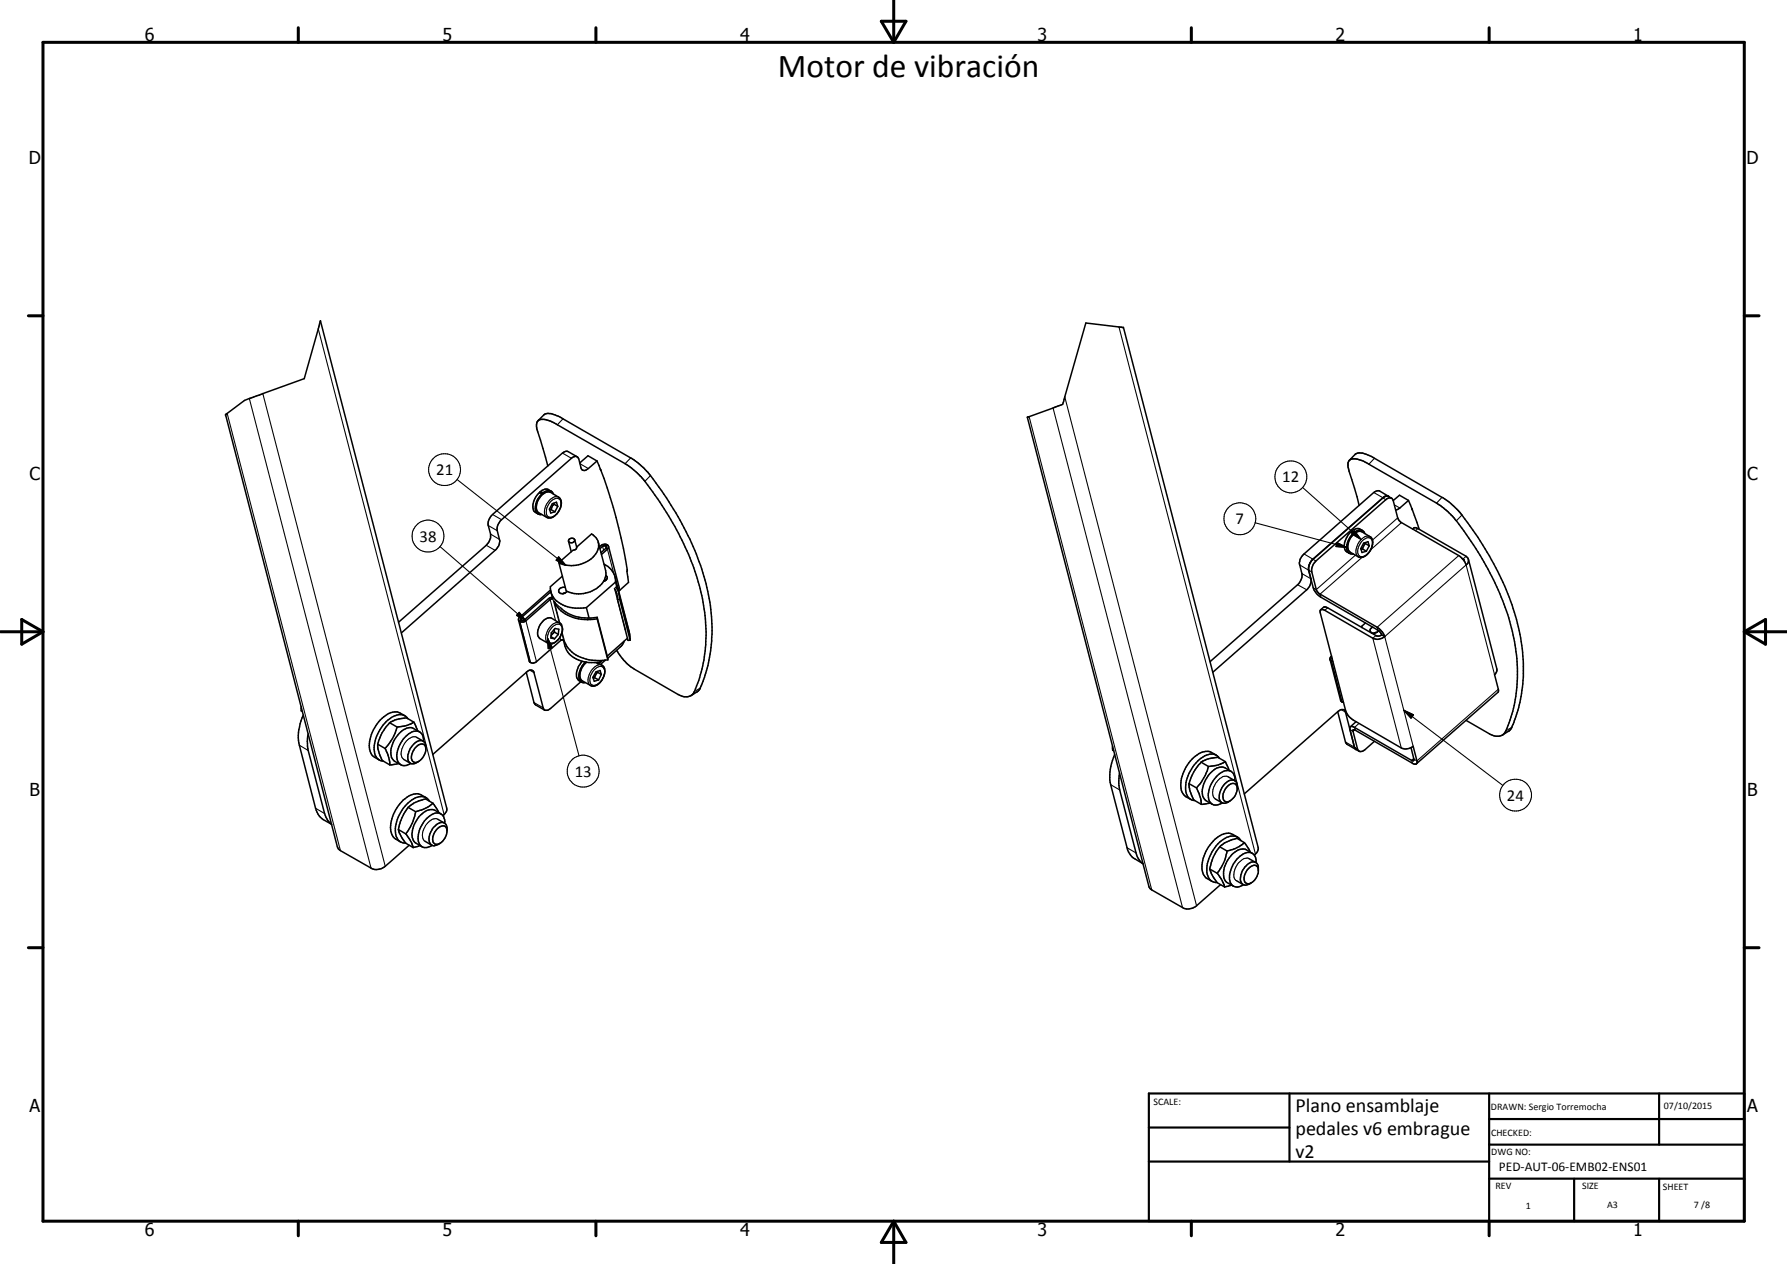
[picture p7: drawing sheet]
<svg xmlns="http://www.w3.org/2000/svg" width="420mm" height="297mm" viewBox="0 0 420 297" stroke-linecap="round" stroke-linejoin="round" font-family="sans-serif">
<g fill="none" stroke="#000" stroke-width=".35">
<path d="M126.5 98.9l1.5-1.5a3.7 3.7 0 0 1 3.2 .4l17.3 9.9 1.5 1.1 2.1 2a72.1 72.1 0 0 1 13.7 25.5 37.7 37.7 0 0 1-.8 24.7l-.7 1.3-1.8 1.2M126.5 98.8a2.47 2.47 0 0 0-.1 2.7l2.4 8M126.5 98.8a3.8 3.8 0 0 1 3.6 .5l16.9 9.7a17.6 17.6 0 0 1 5.3 5 68.1 68.1 0 0 1 12.9 26.7 39.5 39.5 0 0 1 .6 12.3l-.8 4.2-1.2 4a2.86 2.86 0 0 1-2 2.5h-1.1l-1.3-.5-10.2-5.9a13.3 13.3 0 0 1-4.2-4.5M126.9 115.7h.9M126.9 115.7l.1 .2M127.4 116.4l.8-.6 .8-.2 2.3 1.2a2.61 2.61 0 0 1-.2 3.7l-.1 .2a2.08 2.08 0 0 1-2.4 .9l-2-1.1a2.76 2.76 0 0 1 .5-3.8zM127.6 115.9h-.9a4 4 0 0 0-1.2 4.2l1 .7M127.6 115.9l.1 .2M127.6 115.9a4 4 0 0 0-1.4 4.6l.6 .4h.6M127.8 115.7l.1 .3M127.8 115.7a1.39 1.39 0 0 1 2.3 .4M129.6 115.4a1.77 1.77 0 0 0-2.7 .3"/>
<path d="M129.6 119.8l.9 .5M129.6 119.8h-.4M130.1 118.3l.1 .2M130.2 118.5l-.6 1.3M130.2 118.5l.9 .5M131.1 119l-.3-1-.9 .4-.7 1.2 .3 1 1-.3M131.1 119l-.6 1.3M135.7 107.4l.4 .5 .6 2.3 .4 .3h.5l.7-.4 2.1-1.8M135.7 107.4l-.4-.2-.5 .2-.4 .3-16.5 14.4a2.95 2.95 0 0 0-1 2.6l.5 2a2.56 2.56 0 0 1-1 2.6l-22 19.4M135.7 107.4l-2.3-1.4-1.2 .5-16.4 14.4a2.81 2.81 0 0 0-1 2.6l.5 2v.9l-.3 .9-.7 .8-20.6 18.1M140.4 108.3l-2.2-1.2-1.9 1.7M140.4 108.3l.9 2.2"/>
<path d="M141.1 110.2a112.5 112.5 0 0 1 6.4 23.7M317.3 108.2l1.3-1.4a3.4 3.4 0 0 1 3.4 .3l17 9.8a14.3 14.3 0 0 1 4.1 3.3l.1 .2a83.7 83.7 0 0 1 10.6 17.3 51.5 51.5 0 0 1 4.4 18.1v3.3a31.9 31.9 0 0 1-3 12.2l-.5 .5-1.5 1M319.6 118.8l-2.4-8.1-.3-1.9a1.16 1.16 0 0 1 1.1-1 6.9 6.9 0 0 1 3.8 1.3l16 9.1a17.2 17.2 0 0 1 4.6 4.2 80 80 0 0 1 9.1 14.6 47.1 47.1 0 0 1 4.9 26.7 34.4 34.4 0 0 1-2.4 8.2v.1a2.32 2.32 0 0 1-3.4 .6l-5.9-3.3M326.3 116.5l-.7 .1-.4 .4-16.5 14.4M326.3 116.5l.2 .1M326.3 116.6l.9 .5M326.3 116.6h-.4l-.7 .4M326.5 116.6l-2.3-1.3-1.2 .4-16.4 14.5a2.69 2.69 0 0 0-1 2.6l.5 2a2.92 2.92 0 0 1-1 2.6l-20.6 18.1M326.5 116.6l.1 .2M327.6 117.6l1 4.1 .7 1 13.7 7.9a4.7 4.7 0 0 1 1.7 2.2 1.21 1.21 0 0 0 0-2.1l-11.3-6.5-.8-.2-.5 .3M327.6 117.6a.95 .95 0 0 0-.8-.7 .95 .95 0 0 0-1 .5l-16.4 14.4a2.99 2.99 0 0 0-1 2.6l1.1 4.3 .5 .7 13.8 8a3.9 3.9 0 0 1 1.8 2.2M331.2 117.6l-2.1 1.8-.9 .4"/>
<path d="M331.2 117.6l-2.2-1.2-1.4 1.2M331.2 117.6l.9 2.2M331.9 119.5l1.8 4.9M129.4 138.6l-7.4 6.6-.1 .5M131.4 132.2l1.7 6.7a7.1 7.1 0 0 0 8.9-2.4M132.2 135.4l-2.8 2.5a4.9 4.9 0 0 0 4 4.7l1.8 .3 2.7-.1M132.9 139.4l-.6 .1M132.9 138a1.01 1.01 0 0 0-1.1 .2 1.01 1.01 0 0 0-.3 1 1.22 1.22 0 0 0 1.8-.2M133.7 127.2l.6 2.5M133.8 126.8a.75 .75 0 0 1 .7-.3 .75 .75 0 0 1 .6 .5 .74 .74 0 0 1-.7 .6 .74 .74 0 0 1-.7-.6zM135.1 126.8l.5 1.8M135.6 128.6l-.1 .4-.8 .3-3.3 2.9"/>
<path d="M135.6 128.6l3.5-3.1a3.2 3.2 0 0 1 .3 5.5 7.3 7.3 0 0 1-8 1.2M140.7 127.4l1.7 6.7v1.2l-.4 1.2M141 128.5a1.24 1.24 0 0 1 2.1-.1l-.3 .7-1.4 1.2M141 128.9l.9-.6h.5l.2 .2v.3l-1.3 1.1M142 132.5a4.6 4.6 0 0 1 2.7 4.3M142.2 136.5h-.2M142.3 136.2l.2 .1M142.4 135.3l.4 .5a.98 .98 0 0 1-.9 .8M142.7 128l.1 .1M143.1 128.4l2.5 9.6-.2 .6M144.5 138.3l.5 1.2 .2 1.4M144.6 135.6l3.4 13.6"/>
<path d="M144.7 136.8l.5 1.7M144.7 136.8l-6.8 6M144.9 138l.6 1.3 .2 1.5M145.5 139.4l2.5 9.6 .2 1.5M147.5 134.2h-.1l.4 2.7-2.3 2M307.7 133.8l1.2 4.6 .9 1.3 .7 .6 13.8 8M307.7 133.1v.9l.5 2a2.9 2.9 0 0 1-1 2.6l-22.1 19.4M307.7 133.1v.4M308 132.2l-.3 .9M308.1 132.2l-.4 .9M308.7 131.4l-.7 .8M308.7 131.4l-.6 .8"/>
<path d="M317.7 124.9l.9 .1M317.7 124.9l.1 .2M318.3 125.2a4.4 4.4 0 0 0-1.5 4.4l.6 .5 .8 .1M318.3 125.2l-.9-.1a4.3 4.3 0 0 0-1.2 4.1l.3 .4 .8 .4M318.3 125.2l.1 .2M318.6 125l.1 .2M318.6 125a1.34 1.34 0 0 1 2.3 .4M318.7 125.2l.5-.3h.8l2.1 1.2a2.37 2.37 0 0 1 .1 3.2l-.6 .8a2.03 2.03 0 0 1-2.2 .8l-2-1.1a2.68 2.68 0 0 1 .3-3.6l.7-.8M318.7 125.2l-.3 .2M320.3 129l1 .5M320.3 129l-.3 .1M320.4 124.7a1.82 1.82 0 0 0-2.7 .2"/>
<path d="M321 127.6v.1M321 127.7l-.7 1.3M321 127.7l.9 .6M321.9 128.3l-.3-1-1 .3-.7 1.3 .3 .9 1.1-.3M321.9 128.3l-.6 1.2M343.7 131.2l.5 .4 .1 .3M345.3 131.4l6.6 25.8v.7l-.5 .6 .9 3.5v.6l-19.3 16.9M121.9 145.7l2.5 9.6a1.11 1.11 0 0 0 1.7 .2l5.8-5 .6-.1M122.5 145.2l7-6.1 .4 1.2-.9 .4-5.7 5a.46 .46 0 0 1-.6 .1 .46 .46 0 0 1-.2-.6zM123.7 158l1.8 7.1 .4 .6 2.1 1.2M129.6 149.6l.8 .5M130 140.8l-.6 .1-5.8 5a1.12 1.12 0 0 1-1.7-.2"/>
<path d="M130.3 141.3a7.4 7.4 0 0 0 6.4 4.2l1.5 .1 2.2-.2M130.3 147.9l.1 .6M130.4 148.5l.9 .6M130.4 148.5l-.8 .9M131.3 149.1l.1-1.2-.9-.2-.9 1-.1 1.2 .9 .2M131.3 149.1l-.9 1M131.8 142.8a9.5 9.5 0 0 0 8.6 2.3M132 146.8l-.3-.3-2-1.2a2.76 2.76 0 0 0-3.1 2.3 2.1 2.1 0 0 0 .3 2.5l2 1.1a2.16 2.16 0 0 0 2.5-1.1l.7-1.4 .2-1.1M132.4 150.4a5.8 5.8 0 0 0 5.5 5.2M132.8 150.9a7.6 7.6 0 0 0 7.1 4.3l3-.1M136.9 155.4a4.2 4.2 0 0 0-1.2 4l.3 .4 .7 .5M137.6 155.6a4 4 0 0 0-1.3 4.3l.6 .5h.7"/>
<path d="M137.9 155.6l2.6 .1M137.9 142.8l.6 2.4M137.9 155.6v.1M137.9 155.6a3.4 3.4 0 0 0-1.2 4.3l2.1 1.2a2.51 2.51 0 0 0 3-1.8l.4-1.1a1.71 1.71 0 0 0-.6-1.9l-.9-.4M139.8 159.3l.9 .5M139.8 159.3h-.3M140.1 155.7l.5 .3M140.4 145.1l2.5 9.6M140.4 145.1v.3M140.4 145.4l2.5 9.7M140.4 157.8l.1 .2M140.5 158l-.7 1.3"/>
<path d="M140.5 158l.9 .5M140.5 155.7l.1 .3M141 155.6l-.4 .4M141.1 155.2l.1 .4M141.2 155.6l-.7 .1M141.4 158.5l-.3-.9-1 .3-.7 1.3 .3 .9 1-.3M141.4 158.5l-.7 1.3M141.6 155.2l-.4 .4M142.4 155.1l-1.2 1M142.9 154.7v.4M145.2 140.9l2.4 9.6h.6M145.7 140.8l-.5 .1"/>
<path d="M145.7 140.8l2.5 9.7M146.8 150.7l-.7 1.1-3.2 2.9M147 147.9v.1M147.5 150l-4.7 4.2M310.5 143.3l.7-.6h.6l11.8 6.7 .7 .1 .6-.3M312.7 154.9l.3 .4 .4 .1M312.7 154.9l2.5 9.7 .7 .5M313.1 154.2l-.4 .7M313.2 154.7l.1 .2M321 146.4l-.8 .8v.3M322.8 147.4a.78 .78 0 0 0-.6 1.1 1.1 1.1 0 0 0 1.4 .1M323.7 148.6l-.7 .2"/>
<path d="M323.9 148l.4 .3M324.1 148.3l-.5 .3M324.3 148.3l.6 .9M324.9 149.2l.7 .4M325.6 149.6a2.54 2.54 0 0 1-2.8 .4l-11.3-6.6-.7-.2-.4 .2v.6l6 23a3.9 3.9 0 0 0 1.8 2.2l11.3 6.6a2.79 2.79 0 0 0 2.8-.4l.9 3.6-.2 .5M70.8 166v1l.3 .2M71.3 168a11 11 0 0 0-.9 7.1l4 15.4 .9 1.6 2.7 1.6-.9-.9-.8-1.6-3.8-14.8-.2-2.2 .2-1.7M88.8 174.9v1.1l1.1 2.7 1.7 1M88.8 174.9l1.7 1M90.5 175.9l.3 .6a6.8 6.8 0 0 1 .8 3.2M91.6 169.8l-.5 .7a10.3 10.3 0 0 0-2.3 4.4M91.6 169.8l1.8 1.1"/>
<path d="M93.4 170.9a13 13 0 0 1-2.9 5M93.8 179.5l-2.2 .2M94.9 178.5l1.6 .9M95.2 168.2a3.8 3.8 0 0 0-5.3 .6 8.4 8.4 0 0 0-2.9 7.7l.3 .7a3.7 3.7 0 0 0 1.9 1.4M95.9 168.9a2.83 2.83 0 0 0-4.3 0 8.5 8.5 0 0 0-3.4 8.6l.6 .9 .6 .3 .7 .2M97.3 169.7l.9 2M97.3 169.7l-.4 .2a7.6 7.6 0 0 1-3.5 1M97.3 169.7l-1.7-1-2.8 .5-1.2 .6M97.9 173.3l1.6 .9M98.7 172l-1.5-.8a3.1 3.1 0 0 0-3.7 1.5 5.7 5.7 0 0 0-1.3 5.5l.6 .7 1.4 .8M99.6 174.2a1.94 1.94 0 0 0-2.4-2.3 6.7 6.7 0 0 0-3.8 6.6 1.89 1.89 0 0 0 3.2 .9M100.1 175.8a1.12 1.12 0 0 0-.9-1 1.12 1.12 0 0 0-1.2 .6 2.97 2.97 0 0 0-1 3.5 1.61 1.61 0 0 0 2.3-.8l.3-.3a3.2 3.2 0 0 0 .2-3.4 1.67 1.67 0 0 0-2.6 .5 3.5 3.5 0 0 0-.9 4.3 1.6 1.6 0 0 0 2.2-.3"/>
<path d="M128 166.9l-.3-.6-2.2-8.2a.92 .92 0 0 0-.7-.7 .92 .92 0 0 0-.9 .5l-22.1 19.4M136.6 160.2l-7.2 6.3a1.33 1.33 0 0 1-1.4 .4M261.6 175.3v1l.3 .1M262.1 177.3a11.8 11.8 0 0 0-1 7.1l4 15.3 1 1.6 2.7 1.7-1.2-1.3-.5-1.3-3.8-14.8-.3-1.5 .2-2.4M282.4 179.1a11.7 11.7 0 0 0-2.8 5M282.4 179.1l1.7 1M286 177.5a3.8 3.8 0 0 0-5.4 .6 8.9 8.9 0 0 0-2.8 7.7l.3 .7a3.7 3.7 0 0 0 1.9 1.4M286.7 178.2a2.37 2.37 0 0 0-3.5-.6 9.2 9.2 0 0 0-4.4 7.8 2.43 2.43 0 0 0 2.1 2.7M288.1 179l.9 2M288.1 179l-.4 .2a9.3 9.3 0 0 1-3.6 .9M288.1 179l-1.8-1a7.8 7.8 0 0 0-3.9 1.1M314.5 167.3l1.8 7.1 .4 .5 2.1 1.2"/>
<path d="M317.5 170.8l.3-.1 .7 .2 13.4 7.8 .4 .1 .1-.4-.6-2.7M317.5 170.8l-.1 .6M318.8 176.1l-.3-.5-2.2-8.3-.3-.5a1.33 1.33 0 0 0-1.4 .4l-22 19.4M318.8 176.1l.8 .4M318.8 169.6l-1.3 1.2M319.6 176.5l-.4-.5-1.1-4.3 .2-.2 14 8h.7M323.2 174.2l-2.8 2.3h-.8M93.7 194.9l.2 .9 1.3 2.1 1.9 1.3M93.7 194.9l1.7 1.1M95.4 196l1.4 2.1 .3 1.1M96 189.7l-1.5 2.5-.8 2.7M96 189.7l1.7 1.1"/>
<path d="M97.7 190.8a11.7 11.7 0 0 1-2.3 5.2M98.8 198.7l-1.7 .5M99.9 197.7l1.6 .9M100.2 187.5a3.5 3.5 0 0 0-5 .2 8.8 8.8 0 0 0-3.3 7.7l.4 1.1a3.7 3.7 0 0 0 1.9 1.4M101 188.3a2.41 2.41 0 0 0-3.3-.8 9.1 9.1 0 0 0-4.7 8.6 2.24 2.24 0 0 0 2.4 2M101.8 188.8l1.4 2.2M101.8 188.8a8 8 0 0 1-3.7 1.8l-.4 .2M101.8 188.8l-1.7-1.1-.8 .3a8.4 8.4 0 0 0-3.3 1.7M101.9 194.4a2.57 2.57 0 0 1 2.5-1.1l.2 .2a2.59 2.59 0 0 1 .2 3.1 3.3 3.3 0 0 1-3.2 2.1 2.48 2.48 0 0 1-.1-3.6zM102.9 192.5l1.6 .9M103.2 191.1a2.12 2.12 0 0 1 1.4 2.4M103.2 191.1a4.9 4.9 0 0 0-4.2 3.2 4 4 0 0 0 0 4.5 2.21 2.21 0 0 0 2.6-.1"/>
<path d="M103.7 191.3l-1.4-.9a3.3 3.3 0 0 0-3.8 1.5 5.6 5.6 0 0 0-1.3 5.6l.4 .5 1.6 1M104.1 191.7l.5-.5a1.27 1.27 0 0 0 .4-1.3l-29.7-114.5-3.8 13.6-14 5.1-4.5 3.4 26.3 101.5 .3 .5 .4 .4 7.2 4.1a3.1 3.1 0 0 0 3.4-.4l5.6-5M105.1 195a1.08 1.08 0 0 0-.8-.9 1.08 1.08 0 0 0-1.1 .4 3.4 3.4 0 0 0-1.3 3.5 .98 .98 0 0 0 1.5 .2M279.6 184.1l.2 1.8 .9 2.1 1.7 1M279.6 184.1l1.7 1.1M281.3 185.2l1 2.5 .1 1.3M284.1 180.1l-.1 .4a10.6 10.6 0 0 1-2.7 4.7M284.5 188.7l-2.1 .3M285.7 187.7l1.6 .9M286.8 199l-.9 1.2-.6 1.2-.9 2.8M286.8 199l1.7 1M288.5 200a11 11 0 0 1-2.3 5.2"/>
<path d="M288.7 182.5l1.6 .9M289.5 181.3l-1.4-.8a3 3 0 0 0-3.5 1.1 5.6 5.6 0 0 0-1.6 5.9l.6 .7 1.4 .8M290.4 183.5a1.99 1.99 0 0 0-1-2.3 1.99 1.99 0 0 0-2.5 .5 6 6 0 0 0-2.5 6.7 1.88 1.88 0 0 0 3 .3M290.4 183.5a3.1 3.1 0 0 1-.3 3.9l-.5 .5a1.14 1.14 0 0 1-1.9 .1 3.1 3.1 0 0 1 2.3-3.9 .88 .88 0 0 1 .9 1M290.4 183.5a2.07 2.07 0 0 0-2.7 1 3.9 3.9 0 0 0-.8 3.7 1.43 1.43 0 0 0 2.3 0M291 196.7a3.8 3.8 0 0 0-5.4 .6 8.2 8.2 0 0 0-2.7 8.1l.2 .3a3.1 3.1 0 0 0 1.9 1.4M291.8 197.6a2.45 2.45 0 0 0-3.4-.8 8.9 8.9 0 0 0-4.6 8.6 2.27 2.27 0 0 0 2.4 2M292.6 198l1.4 2.3M292.6 198a8.1 8.1 0 0 1-4.1 2M292.6 198l-1.7-1-1.6 .5a5.7 5.7 0 0 0-2.5 1.5M284.4 204.2l.1 .2a7 7 0 0 0 1.7 3l1.7 1M284.4 204.2l1.8 1"/>
<path d="M286.2 205.2l1.2 1.8 .5 1.4M289.5 208l-1.6 .4M290.7 207l1.6 .9M293.7 201.8l1.6 .9M294.5 200.5l-1.5-.8a3.2 3.2 0 0 0-3.7 1.5 5.3 5.3 0 0 0-1.2 5.8l1.9 1.2M294.5 200.6a2.73 2.73 0 0 0-3.3 .9 6.2 6.2 0 0 0-1.9 5.8 1.92 1.92 0 0 0 3.1 .6M294.5 200.6l.4 .4M294.9 201l.8-1.1 .1-.8-31.7-122.1-8.8-1.1-5 17.7a1.86 1.86 0 0 1-1.9 1.9l-6.9 2.5 28.6 110.3 .3 .5 .4 .3 7.2 4.2a3 3 0 0 0 3.3-.4l5.7-5M294.9 201l.4 .9v.8M295.4 202.7l.2 .2a2.17 2.17 0 0 1 .3 2 2.83 2.83 0 0 1-2.7 2.7l-.4-.2a2.96 2.96 0 0 1 2.4-4l.4 .2 .3 .7M295.4 202.7a1.84 1.84 0 0 0-2.4 .8 3.5 3.5 0 0 0-1 4.1 1.54 1.54 0 0 0 2.2-.1"/>
</g>
<g fill="#000">
<circle cx="53" cy="97.5" r=".18"/>
<circle cx="147.5" cy="133.9" r=".18"/>
</g>
<g fill="none" stroke="#000" stroke-width=".25">
<path d="M74.8 77.3l29.6 114.1M263.1 76.8l32.1 123.9M53.4 97.2l26.6 102.7M58.6 93.6l28.6 110.4M61.8 92.5l28.8 111.1M132.4 98.4l-1.3 1.4M242 97.9l28.8 111.2M247.6 95.9l30.4 117.4M250.3 93.3l31 119.6M107.5 112.7l25.5 20.1M129.6 117.7a1.34 1.34 0 0 1 2.1-.2 3.4 3.4 0 0 1-2.1 4 1.2 1.2 0 0 1-1.1-.5 1.2 1.2 0 0 1 0-1.3l.4-1.1zM131.3 116.8a2.65 2.65 0 0 0-2.9 1.9 2.26 2.26 0 0 0 .2 2.9"/>
<path d="M132.2 106.5l2.2 1.2M136.3 109l2 1.1M148.3 107.6l-1.3 1.4M152.9 111.8l-1.3 1.3M306.3 114.6l13.7 12.2M323 115.7l2.2 1.3M323.2 107.7l-1.4 1.4M325.2 117l.6 .4M327.9 118.7l1.2 .7M339 116.9l-1.2 1.3M103.5 128.4l20.1 17.5M114.3 128.1l2.1 1.2"/>
<path d="M114.8 123.5l2.1 1.2M115.3 125.5l2.1 1.2M115.8 120.9l2.1 1.2M131.3 130.9l1.7 1.9-2.2-1.1zM141.3 128.2l.4 .2 .2 .9M142.4 128.9l.4 .2 1.5 5.6M142.6 136.3l-.3-.1 .1 .2M142.7 128l-.3 .3 .1 .5M142.8 128.1l-.4 .3 .2 .3M144.9 138l-.4 .3 2.5 9.6M147.5 133.9v.3M295.1 122.9l21.5 5.8"/>
<path d="M305.1 137.4l2.1 1.2M305.6 132.8l2.1 1.2M306.1 134.8l2.1 1.2M306.6 130.2l2.8 1.6M307.7 134l.7 .4M314.4 127.5l2.2 1.2-2.5-.3zM318.5 124.8l1.5 2-2.2-1.3zM318.7 130.5l-9.2 8.1-.7-.5M320.2 131l-9.8 8.6 .1 .7M320.4 127a1.3 1.3 0 0 1 2.1-.2 3.4 3.4 0 0 1-2.1 4 1.22 1.22 0 0 1-1.1-.6 1.22 1.22 0 0 1 0-1.3l.4-1zM322.1 126.1a2.66 2.66 0 0 0-3 2.3 2.05 2.05 0 0 0 .3 2.5M328.6 121.7l-5.9 5.2"/>
<path d="M329.5 122.8l-7.2 6.4M333.4 124.2l-.6 .5M343 130.6l-19.2 16.8 .2 .7M343.7 121l-1.3 1.4M344.7 130.7l-.7 .7 .1 .1M122.1 143.9l1.5 2-2.2-1.3zM122.2 145l.3 .2 .2 .6M122.5 145.7l-.3 .3 2.5 9.7M122.6 145.8l-.4 .2M123.3 145.7l.3 .2M123.6 145.9l2.5 9.6M124.5 157.5l1 .6"/>
<path d="M128.7 149.9l1.2 2.3-1 .2zM128.7 149.9l7.4 27.7M129 140.7l.4 .2 1.2 4.9M129.8 147.4a1.41 1.41 0 0 1 2.1-.4l.1 .2a3.1 3.1 0 0 1-2.4 3.9 1.54 1.54 0 0 1-.6-2.4zM129.9 140.3l1.6 6M131.6 146.4a2.32 2.32 0 0 0-2.7 1.6 2.55 2.55 0 0 0 0 3.2M131.6 149.7l.3 .8M131.8 142.8l-1.5-1.5 1.3 5.1M132 146.8l.2 .8M132.1 148.8l.4 1.6M132.2 148.5l.6 2.4M132.2 147.6h.1"/>
<path d="M139.6 157.5a1.67 1.67 0 0 1 2.2-.7 2.87 2.87 0 0 1-.6 3.4 1.48 1.48 0 0 1-2.4 .5 3.2 3.2 0 0 1 .8-3.2zM141.6 156.3a2.26 2.26 0 0 0-2.8 1.6 2.4 2.4 0 0 0 0 3.2M312.2 142.8l-.7 .6M313 154.3h.1M313.3 155l-.3 .3 2.5 9.6M313.3 155.1l-.3 .2 2.5 9.7M323.5 149.4l-.7 .6 6.7 25.8M351.4 158.5l-6.7-25.7-19.1 16.8 6.7 25.8M70.4 175.1l2.1 1.3M97.9 173.3a2.5 2.5 0 0 0-2.8 1.5 2.74 2.74 0 0 0-.2 3.7M125.5 165.1l2.2 1.2M164.7 161.7l-1.4 .8"/>
<path d="M315.3 166.8l1 .5M316.3 174.4l2.9 1.6M317.4 171.4l.7 .5 .4-.4M319.5 170l-1 .9 .2 .7M330 166.9l2.3 1.1-.5 .8zM330 166.9l23.3 17.7M332.4 178.2l-.5 .5 .2 .7M352.3 162l-19.1 16.8-.8-.4M355.5 170.9l-1.5 .9M74.2 189.9l2.1 1.3M102.9 192.5a2.22 2.22 0 0 0-2.6 1.2 3.4 3.4 0 0 0-.6 3.9l.2 .1M261.1 184.4l2.2 1.2"/>
<path d="M265 199.2l2.1 1.2M288.7 182.5a2.81 2.81 0 0 0-3 1.9 2.57 2.57 0 0 0 0 3.3M293.7 201.8a2.04 2.04 0 0 0-2.4 .9 3.5 3.5 0 0 0-.8 4.1l.2 .2"/>
<circle cx="104.5" cy="110.4" r="3.7"/>
<circle cx="303.5" cy="112" r="3.8"/>
<circle cx="100.6" cy="126" r="3.7"/>
<circle cx="291.5" cy="121.9" r="3.7"/>
<circle cx="137.1" cy="181.2" r="3.7"/>
<circle cx="356.3" cy="186.8" r="3.8"/>
</g>
<g fill="none" stroke="#000" stroke-width=".71">
<path d="M10.1 9.9h400v277.1h-400zM70.1 6.5v3.4M140.1 6.5v3.4M207.2 5h5.8l-2.9 4.9zM210.1 0v9.9M280.1 6.5v3.4M350.1 6.5v3.4M6.7 74.2h3.4M410.1 74.2h3.5M.1 148.5h10M5.1 145.6l5 2.9-5 2.9zM410.1 148.5h10"/>
<path d="M410.1 148.5l5-2.9v5.8zM6.7 222.7h3.4M410.1 222.7h3.5M70.1 287v3.4M140.1 287v3.4M210.1 287v10M210.1 287l2.9 5h-5.8zM280.1 287v3.4M350.1 287v3.4"/>
</g>
<path d="M270.1 257h140v30h-140zM303.2 257v16M350.1 257v30M390.1 257v12M270.1 265h33.1M270.1 273h80M350.1 277h60M350.1 269h60M350.1 263h60M370.1 277v10M390.1 277v10" fill="none" stroke="#000" stroke-width=".51"/>
<path d="M131.3 130.9l1.7 1.9-2.2-1.1zM314.4 127.5l2.2 1.2-2.5-.3zM318.5 124.8l1.5 2-2.2-1.3zM122.1 143.9l1.5 2-2.2-1.3zM128.7 149.9l1.2 2.3-1 .2zM330 166.9l2.3 1.1-.5 .8z" fill="#000"/>
<text font-size="7.9" x="182.9" y="18">Motor de vibración</text>
<g font-size="4.7">
<text x="304.6" y="261.2">Plano ensamblaje</text>
<text x="304.6" y="266.6">pedales v6 embrague</text>
<text x="304.6" y="272">v2</text>
</g>
<g font-size="4.2">
<text x="34" y="9.6">6</text>
<text x="104" y="9.6">5</text>
<text x="174" y="9.6">4</text>
<text x="244" y="9.6">3</text>
<text x="314" y="9.6">2</text>
<text x="384" y="9.6">1</text>
<text x="6.8" y="38.7">D</text>
<text x="410.6" y="38.7">D</text>
<text x="7" y="112.9">C</text>
<text x="410.8" y="112.9">C</text>
<text x="7" y="187.1">B</text>
<text x="410.8" y="187.1">B</text>
<text x="7" y="261.4">A</text>
<text x="410.8" y="261.4">A</text>
<text x="34" y="290.4">6</text>
<text x="104" y="290.4">5</text>
<text x="174" y="290.4">4</text>
<text x="244" y="290.4">3</text>
<text x="314" y="290.4">2</text>
<text x="384" y="290.4">1</text>
</g>
<g font-size="3.9">
<text x="102.6" y="111.7">21</text>
<text x="301.5" y="113.3">12</text>
<text x="290.5" y="123.2">7</text>
<text x="98.7" y="127.3">38</text>
<text x="135.1" y="182.5">13</text>
<text x="354.3" y="188.1">24</text>
</g>
<text font-size="3.1" x="352.4" y="275.2">PED-AUT-06-EMB02-ENS01</text>
<g font-size="2.4">
<text x="271.2" y="259.7">SCALE:</text>
<text x="350.6" y="260.8">DRAWN: Sergio Torremocha</text>
<text x="391.2" y="260.6">07/10/2015</text>
<text x="350.6" y="267">CHECKED:</text>
<text x="350.6" y="271.4">DWG NO:</text>
<text x="351.6" y="279.3">REV</text>
<text x="372" y="279.4">SIZE</text>
<text x="391" y="279.6">SHEET</text>
<text x="358.7" y="284.1">1</text>
<text x="377.9" y="283.8">A3</text>
<text x="398.3" y="283.8">7 /8</text>
</g>
</svg>
